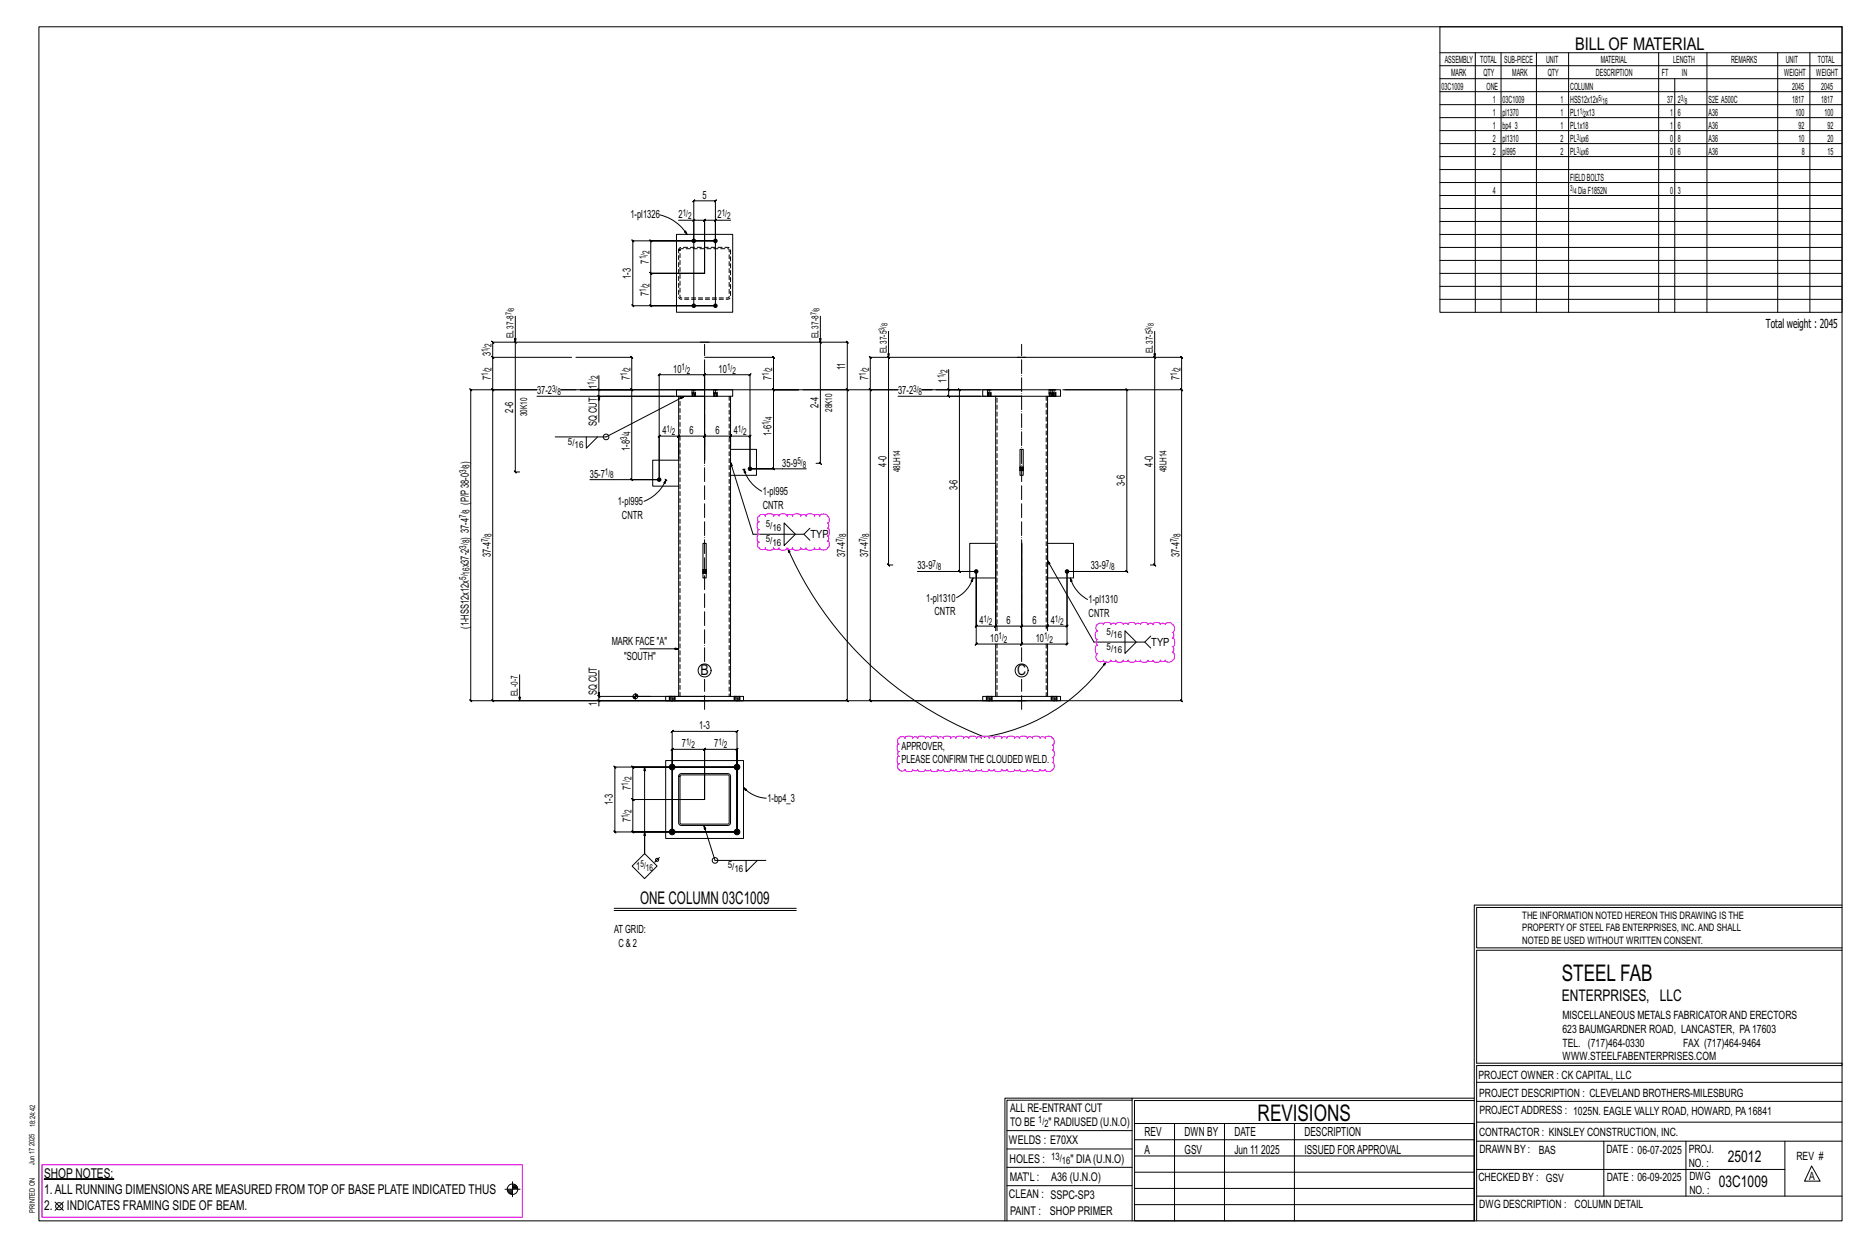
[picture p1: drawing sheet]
<svg xmlns="http://www.w3.org/2000/svg" width="914mm" height="610mm" viewBox="0 0 914 610" stroke-linecap="round" stroke-linejoin="round" font-family="sans-serif">
<g fill="#000" stroke="#000" stroke-width=".49">
<path d="M22 577h34z"/>
<circle cx="340" cy="118" r=".9"/>
<circle cx="350" cy="118" r=".9"/>
<circle cx="340" cy="150" r=".9"/>
<circle cx="350" cy="150" r=".9"/>
<circle cx="323" cy="235" r=".9"/>
<circle cx="367" cy="229" r=".9"/>
<circle cx="478" cy="280" r=".9"/>
<circle cx="522" cy="280" r=".9"/>
<circle cx="329" cy="375" r="1.4"/>
<circle cx="361" cy="375" r="1.4"/>
<circle cx="329" cy="407" r="1.4"/>
<circle cx="361" cy="407" r="1.4"/>
</g>
<g fill="none" stroke="#000" stroke-width=".49">
<path d="M19 13h883v584h-883zM705 13h197v140h-197zM705 26h197M705 32h197M705 39h197M722 26v127M735 26v127M752 26v127M768 26v127M812 26v127M820 39v114M836 26v127"/>
<path d="M870 26v127M886 26v127M705 45h197M705 51h197M705 58h197M705 64h197M705 70h197M705 77h197M705 83h197M705 89h197M705 96h197M309 117l1 1h40h-31l-1-1 1 1v16l-1-1 1 1h26h-26l-1-1 1 1v16l-1-1 1 1h31h-40l-1-1 1 1v-32z"/>
<path d="M323 105a21 21 0 0 1 13 10M331 115h28v38h-28zM332 108h8v10M335 113h1v2zM340 108h-1l1-1zM340 108h5h-1l1-1v1v26v-26h-1l1-1v1h5M350 119v-21h1l-1 1v-1h-10l-1 1 1-1v52M351 107l-1 1zM358 108h-8v42M705 102h197M705 108h197M705 115h197"/>
<path d="M705 121h197M705 127h197M705 134h197M252 155v76v-1l1 1h-1h2M402 155v72l-1-1 1 1h-3M705 140h197M705 146h197M241 174l1 1zM252 167l1 1zM280 175h-39v-1l1 1h-1v16M282 175h27v-1l1 1h-1v16v-1l1 1h-1h-25h25v-1l1 1h-1v44v-1l1 1h-1h14h-34M343 167h72h-1l1 1v-1v24"/>
<path d="M345 175h34l-1-1 1 1v16l-1-1 1 1h12h-12l-1-1 1 1v38h-1l1 1v-1h-12h28M347 167h-106l1 1-1-1v8M401 167l1 1zM434 174l1 1zM435 162v114h-1l1 1v-1h2M498 175h80v-1l1 1h-1v16M502 175h-76v-1l1 1h-1v16M565 174l1 1zM565 162v114l1 1-3-1M241 190l1 1zM263 194h67M275 191h165h-14v-1l1 1h-1v152v-1l1 1h-1h76"/>
<path d="M293 190l1 1zM293 184v7h52M293 191v3v-1l1 1h-1h52M293 194v13M331 191h28v3h-28zM332 194v147M335 194l-38 20h-25M339 191h.1M339 194h.1M340 191h.1M340 194h.1M349 191h.1"/>
<path d="M349 194h.1M351 191h.1M351 194h.1M358 194v147M393 191h22l-1-1 1 1v152l-1-1 1 1h-72M414 190l1 1zM426 190l1 1zM440 194h60M456 191h-5h49M458 191h12l-1-1 1 1v89l-1-1 1 1h8h-29M464 190l1 1zM464 181v10h16"/>
<path d="M464 191v3v-1l1 1h-1h16M481 191h38v3h-38zM483 191h.1M483 194h.1M485 191h.1M485 194h.1M487 194v115M513 194v115M514 191h.1M514 194h.1M515 191h.1M515 194h.1"/>
<path d="M517 191h.1M517 194h.1M520 191h32l-1-1 1 1v89l-1-1 1 1h-6M521 191h57v-1l1 1h-1v152v-1l1 1h-1h-80M578 190l1 1zM287 214v5l6-5M345 220v-37l-1 1 1-1h22v1l1-1h-1v46v-16h1l-1 1v-1h-9l-1 1 1-1v6v-6l-1 1 1-1h-13l-1 1 1-1v12v-12l-1 1 1-1h-13h1l-1 1v-1v11v-11h1l-1 1v-1h-9l-1 1 1-1v22v-52l-1 1 1-1h22l-1 1 1-1v42M358 220h12v13h-12M499 220h2v13h-2zM326 234v1M326 235v2l-1-1zM326 235a20 20 0 0 1-11 10"/>
<path d="M326 235h.1M332 225h-12v13h12M358 226l11 35h25l2-3M364 230l1 1h-1zM364 230a18 18 0 0 0 9 10M364 230h.1M365 230h-1M499 229h.1M499 230h.1M501 229h.1M501 230h.1M384 256l5 5-5 6z"/>
<path d="M344 279h.1M344 266h2v17h-2zM346 279h.1M386 269l1 1h-1zM386 269a174 174 0 0 0 96 92 92 92 0 0 0 59-37M394 261l2 3M487 267v39v1l1-1h-1h13v1l1-1h-1v-40v49v1l1-1h-1h22v1l1-1h-1v-35h24h-24v26h1l-1 1v-1h-9l-1 1 1-1v-39v39l-1 1 1-1h-13h1l-1 1v-1v-40v49h1l-1 1v-1h-22l-1 1 1-1v-35v26l-1 1 1-1h9v1l1-1h-1zM487 266h-12v17h12M513 266h12v17h-12M513 274l22 40h25l3-3M344 280h.1M346 280h.1"/>
<path d="M476 283v2l-1-1zM476 283a16 16 0 0 1-8 9M524 283l1 1-1 1zM524 283a18 18 0 0 0 8 10M313 317h19M487 315v26M513 315v26M551 309l5 5-5 6zM560 314l3 3M254 330v13M293 328v13M311 339v3"/>
<path d="M311 340h1M540 325l1-1v1zM293 342l1 1zM310 341h8M310 341h1M310 342h1M311 342h.1M311 341h1M326 341h38v2h-38zM328 341h.1M328 343h.1M329 358l1-1-1 1h32h-1l1-1v1v49v-40v-1l-1 1h1h-16v-1l-1 1h1v24v-24v-1l-1 1h1h-16l1-1-1 1v40v-49z"/>
<path d="M330 341h.1M330 343h.1M345 343h-52v2M345 341h-52v-1l1 1h-1v2M347 343h-106h1l-1-1v1v-152h1l-1-1v1h22h-33v-1l1 1h-1v152v-1l1 1h-1h270M359 341h.1M359 343h.1M362 341h.1M362 343h.1M481 341h38v2h-38zM483 341h.1M483 343h.1"/>
<path d="M486 341h.1M486 343h.1M515 341h.1M515 343h.1M517 341h.1M517 343h.1M300 375h1h60h-51h-1l1 1v-1v16h-1l1 1v-1h35h-35h-1l1 1v-1v16h-1l1 1v-1h51h-60v1l-1-1h1v-32v1zM316 375v43v-11M326 372h38v38h-38zM333 379h24v24h-24zM364 385l1 1v1zM364 385a16 16 0 0 0 11 6"/>
<path d="M323 420l-2 2M345 404l5 17h25M309 424l7-6 6 6-6 6zM365 421v5l6-5M301 444h89M301 445h89M722 443v154M722 443h180M902 444h-179v20h179M902 465h-179v55h179v1h-179v76M554 538h-61v59M554 537h168"/>
<path d="M722 538h-167v13M723 539h179M723 530h179M493 553h61M555 550h167v47h-167zM555 558h167M575 550v47M599 550v47M634 550v47M723 549h179M723 558h179M785 558v27"/>
<path d="M825 558v27M874 558v27M251 578v8M251 580h1M493 571h61M493 562h61M555 573h167M555 566h167M723 572h151M887 570l4 8h-8zM27 588l4 4M31 588l-4 4"/>
<path d="M247 582h8M248 582h3M248 583h3M249 583h2M249 584h2M251 581h2M251 580h2M492 597v-60h62v60M493 580h61M555 589h167M555 581h167M723 585h179"/>
<circle cx="297" cy="214" r="1.4"/>
<circle cx="345" cy="328" r="3"/>
<circle cx="500" cy="328" r="3"/>
<circle cx="311" cy="341" r="1.2"/>
<circle cx="322" cy="421" r=".8"/>
<circle cx="350" cy="421" r="1.4"/>
<circle cx="29" cy="590" r="1.8"/>
<circle cx="251" cy="582" r="2.6"/>
</g>
<path d="M372 252h2l1 1a2.2 2.2 0 0 1 4 0 1.5 1.5 0 0 1 2 0 2.2 2.2 0 0 1 4 0 1.5 1.5 0 0 1 3 0 2.2 2.2 0 0 1 4 0 1.5 1.5 0 0 1 3 0 2.2 2.2 0 0 1 4 0 1.5 1.5 0 0 1 2 0 2.4 2.4 0 0 1 4 0l1 1v2h-1a1.4 1.4 0 0 1 0 2 2.1 2.1 0 0 1 0 4 1.5 1.5 0 0 1 0 3 2.2 2.2 0 0 1 0 3l-2 1h-2v-1a1.5 1.5 0 0 1-2 0 2.2 2.2 0 0 1-4 0 1.5 1.5 0 0 1-3 0 2.2 2.2 0 0 1-4 0 1.5 1.5 0 0 1-3 0 2.2 2.2 0 0 1-4 0 1.5 1.5 0 0 1-2 0 2.2 2.2 0 0 1-4 0 2 2 0 0 1-3 0 2 2 0 0 1 0-3 2.1 2.1 0 0 1 0-3 1.5 1.5 0 0 1 0-3 2.1 2.1 0 0 1 0-4 2 2 0 0 1 0-3zM537 306a2 2 0 0 1 3 0 2.1 2.1 0 0 1 4 0 1.4 1.4 0 0 1 2 0 2.1 2.1 0 0 1 4 0 1.4 1.4 0 0 1 2 0 2.1 2.1 0 0 1 4 0 1.4 1.4 0 0 1 2 0 2.1 2.1 0 0 1 4 0 1.4 1.4 0 0 1 2 0 2.1 2.1 0 0 1 4 0 1.4 1.4 0 0 1 2 0 2.2 2.2 0 0 1 4 0l1 2v1h-1a1.6 1.6 0 0 1 0 3 2.3 2.3 0 0 1 0 4 1.6 1.6 0 0 1 0 3 2.4 2.4 0 0 1 0 4l-2 1h-1l-1-1a1.4 1.4 0 0 1-2 0 2.1 2.1 0 0 1-4 0 1.4 1.4 0 0 1-2 0 2.1 2.1 0 0 1-4 0 1.4 1.4 0 0 1-2 0 2.1 2.1 0 0 1-4 0 1.4 1.4 0 0 1-2 0 2.1 2.1 0 0 1-4 0 1.4 1.4 0 0 1-2 0 2.1 2.1 0 0 1-4 0 2.1 2.1 0 0 1-3 0 2.1 2.1 0 0 1 0-3 2.3 2.3 0 0 1 0-4 1.6 1.6 0 0 1 0-3 2.3 2.3 0 0 1 0-4v-1zM440 361l2-1 1 1a2.1 2.1 0 0 1 4 0 1.4 1.4 0 0 1 2 0 2.1 2.1 0 0 1 4 0 1.4 1.4 0 0 1 2 0 2.1 2.1 0 0 1 4 0 1.5 1.5 0 0 1 3 0 2.1 2.1 0 0 1 3 0 1.5 1.5 0 0 1 3 0 2.1 2.1 0 0 1 4 0 1.4 1.4 0 0 1 2 0 2.1 2.1 0 0 1 4 0 1.4 1.4 0 0 1 2 0 2.1 2.1 0 0 1 4 0 1.5 1.5 0 0 1 3 0 2.1 2.1 0 0 1 3 0 1.5 1.5 0 0 1 3 0 2.1 2.1 0 0 1 4 0 1.4 1.4 0 0 1 2 0 2.1 2.1 0 0 1 4 0 1.4 1.4 0 0 1 2 0 2.1 2.1 0 0 1 4 0 1.5 1.5 0 0 1 3 0 2.2 2.2 0 0 1 3 0l1 2v1l-1 1 1 1-1 1h1v2v1l-1 1h1l-1 2a2.4 2.4 0 0 1 0 4h-2h-1v-1l-2 1-1-1v1l-2 1-1-1-1-1-1 1-1-1v1l-2 1-2-1v-1l-1 1-1-1-1 1-1 1-2-1v-1l-1 1-2-1v1l-1 1-2-1v-1l-2 1-1-1v1l-2 1-1-1-1-1-1 1-1-1v1l-2 1-2-1v-1l-1 1-1-1-1 1-1 1-2-1v-1l-1 1-2-1v1l-1 1-2-1v-1l-2 1-1-1v1l-2 1-1-1-1-1-1 1-1-1v1l-2 1-2-1v-1l-1 1-1-1v1l-2 1-2-1a2.1 2.1 0 0 1-3-1 2.1 2.1 0 0 1 0-2 2.1 2.1 0 0 1 0-4 1.4 1.4 0 0 1 0-2 2.1 2.1 0 0 1 0-4 2 2 0 0 1 0-3zM21 570h235v26h-235z" fill="none" stroke="#f0f" stroke-width=".5"/>
<g fill="none" stroke="#000" stroke-width=".49" stroke-dasharray="2 1.4">
<path d="M333 121h24v25h-24zM333 122h24v24h-24zM339 191h.1M339 191v3M339 194h.1M339 194v-3M339 191l1 3zM340 194v-3M340 191h.1M340 194h.1M349 191h.1M349 191v3"/>
<path d="M349 194h.1M350 194v-3M350 191v3zM350 194l1-3M350 191h1M351 194v-3M351 194h.1M357 194v147M483 191h.1M483 191v3M483 194h.1M484 194v-3"/>
<path d="M484 191v3zM484 194l1-3M484 191h1M485 194v-3M485 194h.1M512 194v115M514 191h.1M514 191v3M514 194h.1M514 194v-3M514 191v3zM514 194l1-3"/>
<path d="M514 191h1M515 194v-3M515 191h.1M515 191v3M515 194h.1M516 191v3zM516 194v-3M516 194l1-3M516 191h.1M517 194v-3M517 194h.1M499 229h2z"/>
<path d="M499 229h2M499 229h.1M499 230h.1M499 230h2M499 229l2 1M501 229h-2M501 229h.1M501 229v1M344 279l2 1zM344 279h2M344 279h.1M344 280h2"/>
<path d="M346 279h-2M346 279h.1M346 280h.1M344 280h.1M488 309v-115M512 315v26M328 341v2M328 341h.1M329 341h1v2h-1zM329 341h-1v2M329 343h-1M330 341v2"/>
<path d="M330 341h.1M330 343h.1M330 343v-2M333 341v-147M359 341v2M359 341h.1M360 341l-1 2M361 341v2zM361 341h-1v2M361 343h-1M361 341h1v2h-1M362 341v2"/>
<path d="M362 341h.1M362 343h.1M362 343v-2M483 341v2M483 341h.1M484 341h-1v2M484 341h1v2h-1zM484 341v2h-1M484 343h.1M485 341v2M485 341h1M486 343h-1"/>
<path d="M486 343v-2M488 341v-26M515 341v2M515 341h.1M516 341v2zM516 341h-1v2M516 343h-1M516 341h1v2h-1M517 341v2M517 341h.1M517 343h.1M517 343v-2"/>
<path d="M332 380h1z"/>
</g>
<path d="M345 324v-156M500 324v-156M345 347v-15M500 347v-15" fill="none" stroke="#000" stroke-width=".49" stroke-dasharray="6.8 1 0 1"/>
<g font-size="11.2">
<text x="764" y="480">STEEL FAB</text>
<text x="616" y="548">REVISIONS</text>
</g>
<g font-size="8.6">
<text x="771" y="24">BILL OF MATERIAL</text>
<text x="313" y="442">ONE COLUMN 03C1009</text>
</g>
<g font-size="7.9">
<text x="765" y="490">ENTERPRISES, LLC</text>
<text x="846" y="569">25012</text>
<text x="841" y="581">03C1009</text>
</g>
<g font-size="7.3">
<text x="343" y="330">B</text>
<text x="498" y="330">C</text>
</g>
<g font-size="6.6">
<text x="22" y="576">SHOP NOTES:</text>
<text x="22" y="584">1.ALL RUNNING DIMENSIONSARE MEASURED FROM TOP OF BASE PLATE INDICATED THUS</text>
<text x="22" y="592">2.</text>
<text x="33" y="592">INDICATES FRAMING SIDE OF BEAM.</text>
</g>
<g font-size="6.1">
<text x="864" y="161">Total weight : 2045</text>
<text x="560" y="556">REV</text>
<text x="580" y="556">DWN BY</text>
<text x="604" y="556">DATE</text>
<text x="639" y="556">DESCRIPTION</text>
<text x="560" y="564">A</text>
<text x="580" y="564">GSV</text>
<text x="604" y="564">Jun 11</text>
<text x="617" y="564">2025</text>
<text x="639" y="564">ISSUED FORAPPROVAL</text>
</g>
<g font-size="5.9">
<text x="494" y="560">WELDS : E70XX</text>
<text x="494" y="569">HOLES :</text>
<text x="524" y="569">&quot; DIA(U.N.O)</text>
<text x="494" y="578">MAT'L :</text>
<text x="515" y="578">A36 (U.N.O)</text>
<text x="494" y="586">CLEAN : SSPC-SP3</text>
<text x="495" y="595">PAINT :</text>
<text x="514" y="595">SHOP PRIMER</text>
</g>
<g font-size="5.8">
<text x="494" y="544">ALL RE-ENTRANT CUT</text>
<text x="494" y="551">TO BE</text>
<text x="513" y="551">&quot; RADIUSED (U.N.O)</text>
</g>
<g font-size="5.6">
<text x="765" y="499">MISCELLANEOUS METALS FABRICATORAND ERECTORS</text>
<text x="765" y="505">623 BAUMGARDNER ROAD, LANCASTER, PA17603</text>
<text x="765" y="512">TEL. (717)464-0330</text>
<text x="824" y="512">FAX (717)464-9464</text>
<text x="765" y="519">WWW.STEELFABENTERPRISES.COM</text>
<text x="724" y="528">PROJECT OWNER : CK CAPITAL, LLC</text>
<text x="724" y="537">PROJECT DESCRIPTION : CLEVELAND BROTHERS-MILESBURG</text>
<text x="724" y="545">PROJECTADDRESS : 1025N. EAGLE VALLY ROAD, HOWARD, PA16841</text>
<text x="724" y="556">CONTRACTOR : KINSLEY CONSTRUCTION, INC.</text>
<text x="724" y="564">DRAWN BY :</text>
<text x="753" y="564">BAS</text>
<text x="786" y="564">DATE : 06-07-2025</text>
<text x="827" y="564">PROJ.</text>
<text x="879" y="568">REV #</text>
<text x="827" y="571">NO. :</text>
<text x="724" y="578">CHECKED BY : GSV</text>
<text x="787" y="578">DATE : 06-09-2025</text>
<text x="827" y="578">DWG</text>
<text x="886" y="578">A</text>
<text x="827" y="584">NO. :</text>
<text x="724" y="591">DWG DESCRIPTION : COLUMN DETAIL</text>
</g>
<g font-size="5.5">
<text x="344" y="97">5</text>
<text x="309" y="107">1-pl1326</text>
<text x="332" y="107">2</text>
<text x="351" y="107">2</text>
<text x="318" y="129" transform="rotate(-90 318 129)">7</text>
<text x="309" y="136" transform="rotate(-90 309 136)">1-3</text>
<text x="318" y="145" transform="rotate(-90 318 145)">7</text>
<text x="240" y="174" transform="rotate(-90 240 174)">3</text>
<text x="240" y="186" transform="rotate(-90 240 186)">7</text>
<text x="308" y="186" transform="rotate(-90 308 186)">7</text>
<text x="330" y="182">10</text>
<text x="352" y="182">10</text>
<text x="378" y="186" transform="rotate(-90 378 186)">7</text>
<text x="414" y="181" transform="rotate(-90 414 181)">11</text>
<text x="425" y="186" transform="rotate(-90 425 186)">7</text>
<text x="577" y="186" transform="rotate(-90 577 186)">7</text>
<text x="292" y="190" transform="rotate(-90 292 190)">1</text>
<text x="463" y="187" transform="rotate(-90 463 187)">1</text>
<text x="263" y="193">37-2</text>
<text x="440" y="193">37-2</text>
<text x="251" y="202" transform="rotate(-90 251 202)">2-6</text>
<text x="401" y="200" transform="rotate(-90 401 200)">2-4</text>
<text x="292" y="208" transform="rotate(-90 292 208)">SQ CUT</text>
<text x="324" y="212">4</text>
<text x="338" y="212">6</text>
<text x="350" y="212">6</text>
<text x="359" y="212">4</text>
<text x="378" y="213" transform="rotate(-90 378 213)">1-6</text>
<text x="308" y="221" transform="rotate(-90 308 221)">1-8</text>
<text x="229" y="227" transform="rotate(-90 229 227)">)</text>
<text x="289" y="234">35-7</text>
<text x="383" y="228">35-9</text>
<text x="434" y="228" transform="rotate(-90 434 228)">4-0</text>
<text x="564" y="228" transform="rotate(-90 564 228)">4-0</text>
<text x="469" y="240" transform="rotate(-90 469 240)">3-6</text>
<text x="551" y="238" transform="rotate(-90 551 238)">3-6</text>
<text x="373" y="242">1-pl995</text>
<text x="229" y="247" transform="rotate(-90 229 247)">(P/P38-0</text>
<text x="302" y="247">1-pl995</text>
<text x="373" y="249">CNTR</text>
<text x="304" y="254">CNTR</text>
<text x="397" y="263">TYP</text>
<text x="229" y="264" transform="rotate(-90 229 264)">) 37-4</text>
<text x="240" y="273" transform="rotate(-90 240 273)">37-4</text>
<text x="414" y="273" transform="rotate(-90 414 273)">37-4</text>
<text x="425" y="273" transform="rotate(-90 425 273)">37-4</text>
<text x="577" y="273" transform="rotate(-90 577 273)">37-4</text>
<text x="229" y="278" transform="rotate(-90 229 278)">x37-2</text>
<text x="449" y="279">33-9</text>
<text x="534" y="279">33-9</text>
<text x="453" y="294">1-pl1310</text>
<text x="533" y="295">1-pl1310</text>
<text x="457" y="301">CNTR</text>
<text x="479" y="305">4</text>
<text x="493" y="305">6</text>
<text x="505" y="305">6</text>
<text x="514" y="305">4</text>
<text x="533" y="302">CNTR</text>
<text x="229" y="308" transform="rotate(-90 229 308)">(1-HSS12x12x</text>
<text x="299" y="315">MARK FACE &quot;A&quot;</text>
<text x="485" y="314">10</text>
<text x="507" y="314">10</text>
<text x="564" y="316">TYP</text>
<text x="306" y="323">&quot;SOUTH&quot;</text>
<text x="292" y="340" transform="rotate(-90 292 340)">SQ CUT</text>
<text x="292" y="345" transform="rotate(-90 292 345)">1</text>
<text x="342" y="357">1-3</text>
<text x="334" y="366">7</text>
<text x="350" y="366">7</text>
<text x="441" y="367">APPROVER,</text>
<text x="441" y="373">PLEASE CONFIRMTHE CLOUDED WELD.</text>
<text x="309" y="386" transform="rotate(-90 309 386)">7</text>
<text x="300" y="394" transform="rotate(-90 300 394)">1-3</text>
<text x="376" y="392">1-bp4_3</text>
<text x="309" y="402" transform="rotate(-90 309 402)">7</text>
<text x="311" y="426">1</text>
<text x="301" y="457">AT GRID:</text>
<text x="303" y="463">C &amp; 2</text>
</g>
<g font-size="5">
<text x="745" y="450">THE INFORMATION NOTED HEREON THIS DRAWING IS THE</text>
<text x="745" y="456">PROPERTY OF STEEL FAB ENTERPRISES, INC.AND SHALL</text>
<text x="745" y="462">NOTED BE USED WITHOUT WRITTEN CONSENT.</text>
<text x="508" y="550">1/</text>
<text x="511" y="551">2</text>
<text x="515" y="568">13/</text>
<text x="520" y="570">16</text>
</g>
<g font-size="4.9">
<text x="707" y="31">ASSEMBLY</text>
<text x="725" y="31">TOTAL</text>
<text x="736" y="31">SUB-PIECE</text>
<text x="757" y="31">UNIT</text>
<text x="784" y="31">MATERIAL</text>
<text x="819" y="31">LENGTH</text>
<text x="847" y="31">REMARKS</text>
<text x="874" y="31">UNIT</text>
<text x="890" y="31">TOTAL</text>
<text x="710" y="37">MARK</text>
<text x="726" y="37">QTY</text>
<text x="740" y="37">MARK</text>
<text x="758" y="37">QTY</text>
<text x="781" y="37">DESCRIPTION</text>
<text x="814" y="37">FT</text>
<text x="823" y="37">IN</text>
<text x="873" y="37">WEIGHT</text>
<text x="889" y="37">WEIGHT</text>
<text x="706" y="44">03C1009</text>
<text x="728" y="44">ONE</text>
<text x="769" y="44">COLUMN</text>
<text x="877" y="44">2045</text>
<text x="891" y="44">2045</text>
<text x="731" y="50">1</text>
<text x="736" y="50">03C1009</text>
<text x="764" y="50">1</text>
<text x="769" y="50">HSS12x12x</text>
<text x="816" y="50">37</text>
<text x="821" y="50">2</text>
<text x="836" y="50">S2E A500C</text>
<text x="877" y="50">1817</text>
<text x="891" y="50">1817</text>
<text x="731" y="57">1</text>
<text x="736" y="57">pl1370</text>
<text x="764" y="57">1</text>
<text x="769" y="57">PL1 x13</text>
<text x="818" y="57">1</text>
<text x="821" y="57">6</text>
<text x="836" y="57">A36</text>
<text x="879" y="57">100</text>
<text x="893" y="57">100</text>
<text x="731" y="63">1</text>
<text x="736" y="63">bp4_3</text>
<text x="764" y="63">1</text>
<text x="769" y="63">PL1x18</text>
<text x="818" y="63">1</text>
<text x="821" y="63">6</text>
<text x="836" y="63">A36</text>
<text x="880" y="63">92</text>
<text x="895" y="63">92</text>
<text x="731" y="69">2</text>
<text x="736" y="69">pl1310</text>
<text x="764" y="69">2</text>
<text x="769" y="69">PL x6</text>
<text x="818" y="69">0</text>
<text x="821" y="69">8</text>
<text x="836" y="69">A36</text>
<text x="880" y="69">10</text>
<text x="895" y="69">20</text>
<text x="731" y="76">2</text>
<text x="736" y="76">pl995</text>
<text x="764" y="76">2</text>
<text x="769" y="76">PL x6</text>
<text x="818" y="76">0</text>
<text x="821" y="76">6</text>
<text x="836" y="76">A36</text>
<text x="882" y="76">8</text>
<text x="895" y="76">15</text>
<text x="769" y="88">FIELDBOLTS</text>
<text x="731" y="95">4</text>
<text x="772" y="95">DiaF1852N</text>
<text x="818" y="95">0</text>
<text x="821" y="95">3</text>
</g>
<g font-size="4.7">
<text x="334" y="106">1/</text>
<text x="337" y="107">2</text>
<text x="353" y="106">1/</text>
<text x="356" y="107">2</text>
<text x="318" y="124" transform="rotate(-90 318 124)">2</text>
<text x="316" y="127" transform="rotate(-90 316 127)">1/</text>
<text x="316" y="143" transform="rotate(-90 316 143)">1/</text>
<text x="318" y="140" transform="rotate(-90 318 140)">2</text>
<text x="251" y="165" transform="rotate(-90 251 165)">EL37-8</text>
<text x="401" y="165" transform="rotate(-90 401 165)">EL37-8</text>
<text x="239" y="172" transform="rotate(-90 239 172)">1/</text>
<text x="241" y="170" transform="rotate(-90 241 170)">2</text>
<text x="434" y="173" transform="rotate(-90 434 173)">EL37-5</text>
<text x="564" y="173" transform="rotate(-90 564 173)">EL37-5</text>
<text x="239" y="184" transform="rotate(-90 239 184)">1/</text>
<text x="241" y="181" transform="rotate(-90 241 181)">2</text>
<text x="293" y="186" transform="rotate(-90 293 186)">2</text>
<text x="307" y="184" transform="rotate(-90 307 184)">1/</text>
<text x="309" y="181" transform="rotate(-90 309 181)">2</text>
<text x="334" y="181">1/</text>
<text x="336" y="183">2</text>
<text x="356" y="181">1/</text>
<text x="359" y="183">2</text>
<text x="376" y="184" transform="rotate(-90 376 184)">1/</text>
<text x="378" y="181" transform="rotate(-90 378 181)">2</text>
<text x="424" y="184" transform="rotate(-90 424 184)">1/</text>
<text x="425" y="181" transform="rotate(-90 425 181)">2</text>
<text x="462" y="185" transform="rotate(-90 462 185)">1/</text>
<text x="464" y="183" transform="rotate(-90 464 183)">2</text>
<text x="576" y="184" transform="rotate(-90 576 184)">1/</text>
<text x="578" y="181" transform="rotate(-90 578 181)">2</text>
<text x="270" y="192">3/</text>
<text x="291" y="188" transform="rotate(-90 291 188)">1/</text>
<text x="447" y="192">3/</text>
<text x="273" y="193">8</text>
<text x="450" y="193">8</text>
<text x="258" y="204" transform="rotate(-90 258 204)">30K10</text>
<text x="407" y="202" transform="rotate(-90 407 202)">28K10</text>
<text x="376" y="208" transform="rotate(-90 376 208)">1/</text>
<text x="378" y="205" transform="rotate(-90 378 205)">4</text>
<text x="307" y="215" transform="rotate(-90 307 215)">3/</text>
<text x="309" y="213" transform="rotate(-90 309 213)">4</text>
<text x="326" y="211">1/</text>
<text x="329" y="213">2</text>
<text x="361" y="211">1/</text>
<text x="364" y="213">2</text>
<text x="278" y="218">5/</text>
<text x="281" y="219">16</text>
<text x="390" y="227">5/</text>
<text x="228" y="231" transform="rotate(-90 228 231)">3/</text>
<text x="230" y="229" transform="rotate(-90 230 229)">8</text>
<text x="296" y="232">1/</text>
<text x="393" y="229">8</text>
<text x="441" y="231" transform="rotate(-90 441 231)">48LH14</text>
<text x="571" y="231" transform="rotate(-90 571 231)">48LH14</text>
<text x="299" y="234">8</text>
<text x="230" y="251" transform="rotate(-90 230 251)">8</text>
<text x="228" y="253" transform="rotate(-90 228 253)">7/</text>
<text x="375" y="258">5/</text>
<text x="241" y="263" transform="rotate(-90 241 263)">8</text>
<text x="378" y="260">16</text>
<text x="414" y="263" transform="rotate(-90 414 263)">8</text>
<text x="425" y="263" transform="rotate(-90 425 263)">8</text>
<text x="578" y="263" transform="rotate(-90 578 263)">8</text>
<text x="228" y="268" transform="rotate(-90 228 268)">3/</text>
<text x="230" y="266" transform="rotate(-90 230 266)">8</text>
<text x="239" y="265" transform="rotate(-90 239 265)">7/</text>
<text x="375" y="265">5/</text>
<text x="378" y="267">16</text>
<text x="413" y="265" transform="rotate(-90 413 265)">7/</text>
<text x="424" y="265" transform="rotate(-90 424 265)">7/</text>
<text x="576" y="265" transform="rotate(-90 576 265)">7/</text>
<text x="230" y="281" transform="rotate(-90 230 281)">16</text>
<text x="456" y="277">7/</text>
<text x="459" y="279">8</text>
<text x="541" y="277">7/</text>
<text x="544" y="279">8</text>
<text x="228" y="284" transform="rotate(-90 228 284)">5/</text>
<text x="481" y="304">1/</text>
<text x="484" y="306">2</text>
<text x="516" y="304">1/</text>
<text x="519" y="306">2</text>
<text x="542" y="311">5/</text>
<text x="489" y="313">1/</text>
<text x="491" y="315">2</text>
<text x="511" y="313">1/</text>
<text x="514" y="315">2</text>
<text x="542" y="318">5/</text>
<text x="545" y="312">16</text>
<text x="545" y="320">16</text>
<text x="254" y="341" transform="rotate(-90 254 341)">EL-0-7</text>
<text x="336" y="364">1/</text>
<text x="352" y="364">1/</text>
<text x="338" y="366">2</text>
<text x="354" y="366">2</text>
<text x="309" y="382" transform="rotate(-90 309 382)">2</text>
<text x="308" y="384" transform="rotate(-90 308 384)">1/</text>
<text x="308" y="400" transform="rotate(-90 308 400)">1/</text>
<text x="309" y="398" transform="rotate(-90 309 398)">2</text>
<text x="314" y="424">5/</text>
<text x="316" y="426">16</text>
<text x="356" y="425">5/</text>
<text x="359" y="426">16</text>
</g>
<g font-size="4.2">
<text x="783" y="49">5/</text>
<text x="784" y="51">16</text>
<text x="823" y="49">3/</text>
<text x="825" y="51">8</text>
<text x="773" y="56">1/</text>
<text x="775" y="57">2</text>
<text x="772" y="68">3/</text>
<text x="774" y="70">4</text>
<text x="772" y="75">3/</text>
<text x="774" y="76">4</text>
<text x="769" y="94">3/</text>
<text x="770" y="95">4</text>
</g>
<g font-size="4">
<text x="250" y="154" transform="rotate(-90 250 154)">7/</text>
<text x="252" y="152" transform="rotate(-90 252 152)">8</text>
<text x="400" y="154" transform="rotate(-90 400 154)">7/</text>
<text x="401" y="152" transform="rotate(-90 401 152)">8</text>
<text x="433" y="162" transform="rotate(-90 433 162)">3/</text>
<text x="434" y="160" transform="rotate(-90 434 160)">8</text>
<text x="563" y="162" transform="rotate(-90 563 162)">3/</text>
<text x="565" y="160" transform="rotate(-90 565 160)">8</text>
</g>
<g font-size="3.7">
<text x="17" y="551" transform="rotate(-90 17 551)">18:24:42</text>
<text x="17" y="561" transform="rotate(-90 17 561)">2025</text>
<text x="17" y="570" transform="rotate(-90 17 570)">Jun 17</text>
<text x="17" y="593" transform="rotate(-90 17 593)">PRINTED ON</text>
</g>
</svg>
